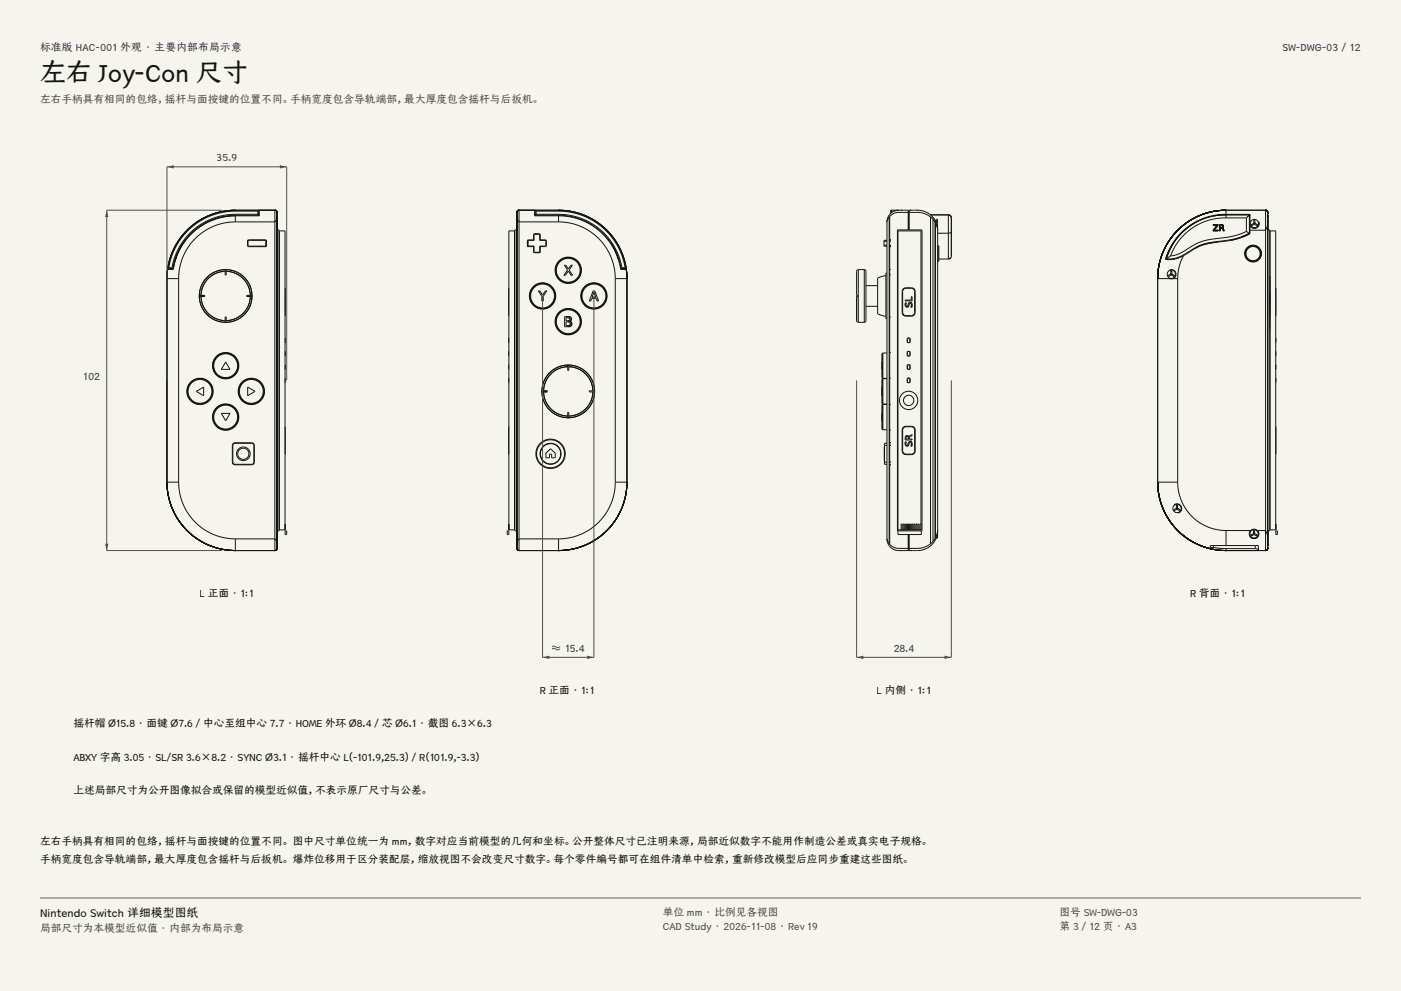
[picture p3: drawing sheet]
<svg xmlns="http://www.w3.org/2000/svg" width="420mm" height="297mm" viewBox="0 0 420 297" stroke-linecap="round" stroke-linejoin="round" font-family="sans-serif">
<g fill="#f5f4ed">
<path d="M0 0h420v297h-420z"/>
<path d="M12 12h396v275h-396z"/>
</g>
<g fill="none" stroke="#141413" stroke-width=".3">
<path d="M52.5 77.6l.1 .2M52.6 77.8h.1M52.7 77.6h.1M54.8 72.9l-1.5 2.7-.6 2M56.2 68.9h-.1M56.2 68.8v.1M65.8 63.5h.1M66 63.5a20.5 20.5 0 0 0-15.9 19.8M66 63.5a20.5 20.5 0 0 0-15.9 19.9M66 63.5h.1M66.1 63.5h-.3M70.3 63h.3"/>
<path d="M70.3 63l-4.3 .5M70.4 63h-.1M70.4 63h.2M70.4 63l-4.4 .5M70.4 63h.1M70.6 63a20.5 20.5 0 0 0-20.3 17.5M70.6 64.5a19 19 0 0 0-18.8 16M70.6 66.5a17 17 0 0 0-17 17M70.6 64.7a18.8 18.8 0 0 0-18.7 16M70.6 63.3a20.2 20.2 0 0 0-20 16.9M70.6 64.2a19.3 19.3 0 0 0-19 16M70.6 63v.3"/>
<path d="M70.6 64.2v.3M70.6 64.5v.2M70.6 63h11.8M70.6 66.5h11.7M70.6 63.3h6.7M70.6 64.2h6.7M70.6 64.7v1.8M74.3 72l5.4-.1 .2 .3v1.5l-.3 .2h-5.2l-.2-.3zM77.3 63.3l.3-.3v1.7M77.3 64.2l.3 .3h-7M77.3 63.3v.9M77.4 73.8l-.2 .1"/>
<path d="M77.5 64.5l-.2 .2M77.6 64.4l.1 .1M77.6 64.3h.1M77.7 63v1.7h-7.1M77.9 73.8l-.4 .1M79.4 73.8l.3 .1M79.7 73.7h.1M79.8 72.3l-.3-.3h-4.9l-.2 .3 .1 1.4 5 .1M79.8 73.5l-.3 .3M79.8 71.9v1.8M79.8 73.7v.1M82.3 66.5l.1 .1"/>
<path d="M82.4 63l.5 .2 .2 .4M82.4 66.6l.6-1.1v-.8v98.6M82.4 63h.1M82.4 63l-.1 3.5M82.4 63l.5 .2 .1 .5M82.4 66.6v94.8M83 64l.1 99.7M83 63.7h.1M83.1 63.6v.2M83.1 63.6h.1M83.1 63.6v100.8M83.1 68.9h.6v90.2h-.6"/>
<path d="M83.8 69.2h1.7v89.6h-1.7zM152.6 69.2h1.7v89.6h-1.7zM154.9 64.2l.1 .5M154.9 64.3l.1 99.7M154.9 64.4v99.2M154.9 63.8l.1 .2M154.9 64.5v4.4h-.5v90.2h.5M154.9 63.6v100.8M155 64.5v99M155 63.6v.1M155 64.7v98.6v-.8l.6-1.1M155 64.7v.8l.6 1.1"/>
<path d="M155.6 63h.1M155.6 63l-.5 .2-.2 .4M155.6 63l-.5 .2-.1 .4M155.6 63l.1 3.5M155.6 63l-.5 .2-.1 .5M155.6 63h11.9M155.6 66.6v94.8M155.7 66.5l-.1 .1M155.7 66.5h11.8M158.3 73.5l.2 .2h1.6M158.3 72.2l.2-.2h1.6v-1.7l1.6-.1 .1 1.8h1.7l.2 .2-.1 1.5h-1.8v1.7M158.3 71.9v1.8"/>
<path d="M158.3 73.7l-.2 .1M158.3 73.7h.1M158.7 73.7l-.4 .2M160 73.7l.1 .1M160.1 70.1h1.7l.2 1.8 1.8 .1v1.8l-1.8 .1-.2 1.8h-1.7l-.1-1.8-1.9-.1v-1.8l1.9-.1zM160.1 73.7l.1 1.9h1.4l.2-.2M160.3 63v1.7h7.2M160.3 64.3h.2M160.4 70v.1M160.4 70.1l.2 .1M160.5 64.4l-.2 .1M160.6 64.5l.1 .2"/>
<path d="M160.7 70l.3 .2M160.7 63.3l-.2-.3v1.7M160.7 64.2l-.2 .3h7M160.7 63.3h6.8M160.7 64.2h6.8M160.7 63.3v.9M161.7 75.6v.1M161.8 70.8h.2M161.8 75.4l.1 .3M161.8 70.6h.2M167.5 66.5a17 17 0 0 1 17 17M167.5 63h.2"/>
<path d="M167.5 63h.1M167.5 64.7a19 19 0 0 1 18.7 16h1.6M167.5 63a20.5 20.5 0 0 1 20.2 17.5M167.5 64.5a19 19 0 0 1 18.7 16M167.5 64.5v.2M167.5 63.3a20.2 20.2 0 0 1 19.9 16.9M167.5 64.2a19.3 19.3 0 0 1 18.9 16M167.5 63v.3M167.5 64.2v.3M167.5 64.7v1.8M167.6 63h.1M167.6 63l4.4 .5"/>
<path d="M167.7 63l4.3 .5M169.2 79.5h.4l.8 1.1 .7-1.1h.5l-1 1.4 1.1 1.6h-.5l-.8-1.3-.9 1.3h-.5l1.1-1.6zM172 63.5h.1M172 63.5a20.5 20.5 0 0 1 16 19.8M172 63.5a20.5 20.5 0 0 1 16 19.9M181.8 68.8v.1M181.8 68.9h.1M183.2 72.9l1.5 2.7 .7 2M185.4 77.6h-.1M185.4 77.8h.1M185.5 77.6l-.1 .2M265 73.5v.3h.9"/>
<path d="M265 72.3v1.2M265 73.5h.9M265 72.3h.9M265.9 72h-.9v.3M266.4 64.7h.1M266.4 64.6h.1M266.6 65.1l-.7 1.5M266.6 65.1v97.8M266.6 64.4v.1M266.7 64.3h.1M266.7 64.9l-.1 .2M266.7 73.9h.4"/>
<path d="M266.7 71.9h.4M266.7 64.9v98.2M266.7 73.6h.4M266.7 72.2h.4M266.8 64.2h.1M267 63.3v.7M267 63.9h.1M267.3 63l-.3 .3M267.3 63h2.1M267.3 63v.7M267.4 63.6l-.2 .2M267.7 63.5h-.1"/>
<path d="M268.4 63.1l-.3 .1M268.6 63.1h.1M269 68.9h7.4v90.2h-7.4zM269.2 69.2h6.9v89.6h-6.9zM269.4 63h.7M269.4 63a3.5 3.5 0 0 0-3.5 3.5v95M269.4 63l-.7 .1M270.1 63h.4M270.5 63h1.8v5.9M272.3 63.6h-1.9a4 4 0 0 0-3.7 1.3M272.3 63.6v-.5h.2v.5M272.3 63.6v5.3"/>
<path d="M272.3 63.6h.2M272.5 63.6a8.7 8.7 0 0 1 6.1 1.2l.4 .3M272.8 63h.3M272.8 63h-.3v5.9M273.1 63h1.7M274.8 63h.3M275.1 63a6 6 0 0 1 6 6v90M278.8 64.2h.1M279 64.4h.1M279 64.4h5.3M279 65.1l.7 .7M279 65.1v97.8"/>
<path d="M279.1 64.5v.1M279.3 64.7h.1M279.5 64.9h.1M279.6 65h.1M279.6 65.1h.1M279.7 65.1l.1 .1M279.7 65.8l.6 .9M279.7 65.8v96.4M279.8 65.3h.1M279.9 65.5h.1M280 65.5l.1 .2M280.2 65.8v.1"/>
<path d="M280.3 65.9l.1 .3M280.3 66.7l.2 .2M280.3 66.7v94.6M280.4 66.2h.1M280.4 66.2l.3 .1M280.5 66.9l.6 2.2M280.5 66.9v94.2M280.5 66.3v.2M280.6 66.6l.1 .4M280.7 66.8v-1.1h.4v2.5M280.8 67h.1M281 67.8h.1"/>
<path d="M281 68.2l.1 .1M281.1 68.2v.1M281.1 68.4h.1M281.1 68.5h.1M281.1 68.6h.1M281.1 69.9h3.2M281.1 73.6h.1M281.1 78.3h.1M281.2 73.6a3.2 3.2 0 0 1 .3 2.4v.5a2.08 2.08 0 0 1-.3 1.8M281.2 73.6v4.7M281.5 77.6h2.8M284.3 64.4l.6 .3 .3 .6"/>
<path d="M284.3 64.4h.1M284.3 69.9v7.7M284.3 64.4a.9 .9 0 0 1 .9 .9M284.3 64.4v5.5M285.1 77.1l-.8 .5M285.2 69.4l-.2 .3-.7 .2M285.2 65.3h.1M285.2 65.3v11.4M285.2 69.4v7.3M285.2 76.7l-.1 .4M285.2 65.3v4.1M349.5 77.5l.1 .3"/>
<path d="M349.5 77.5v.2M349.5 77.5h.1M349.5 77.7h.1M349.6 77.8h.1M349.7 77.6l-.1 .2M349.9 77.8h.1M350 77.8h.1M350 77.6v.2M350.1 77.8h.1M350.2 77.2l-.1 .1M350.3 77.8h.1M350.3 77.1l-.1 .1"/>
<path d="M350.5 77.8h-.1M350.5 77h.1M350.7 77.8h-.1M350.7 77.8h.1M350.9 76.7l-1.2 .9M350.9 77.8h-.1M350.9 77.8h.1M351.1 77.8h.1M351.2 77.8h-.1M351.3 71.1h.1M351.3 71h.1M351.3 77.8h.1"/>
<path d="M351.3 70.9h.1M351.4 70.9h.1M351.8 72.9l-1.1 1.8-1.2 2.9M352.1 70l-1.5 1.9-1.3 2.3M352.2 77.6l-.6 .1M353.2 68.9h.1M353.4 77.3l-.3 .1M353.4 77.3h.1M353.5 77.2h.1M353.6 77.2h.1M353.7 77.1h.1M353.9 77h.1"/>
<path d="M354.2 76.9l-.2 .1M354.2 76.9h.1M354.3 76.8v.1M354.8 76.6l-1.2 2.9-.5 4M354.8 76.6l-2.7 1-2.5 .2M354.8 76.6l-.2 .1M357.9 67a18.6 18.6 0 0 0-8.4 10.5M360.4 64.3l2.2-.7-4.6 1.8M363 63.5h.1M363.7 67.3h1.5l-1.2 1.7h1.2v.2h-1.5l1.2-1.7h-1.2zM365.2 72.5a15.1 15.1 0 0 0-7.1 2M365.6 67.3h.5a.53 .53 0 0 1 .7 .4 .53 .53 0 0 1-.3 .6l.5 .9h-.2l-.4-.6-.3-.2h-.3v.8h-.2z"/>
<path d="M365.8 67.5l.6 .1v.5l-.6 .1zM366.7 63h.1M366.8 63h.1M367.3 63h.1M367.3 63a20.5 20.5 0 0 0-20.2 20.3M367.4 63h.2M367.4 63a20.5 20.5 0 0 0-20.3 20.3M367.4 63h12M367.4 63a20.5 20.5 0 0 0-20.3 20.5M367.5 65.3a17.5 17.5 0 0 0-16.6 11.4M367.5 64.4h7.1M367.6 63a20.5 20.5 0 0 0-20.5 20.5"/>
<path d="M367.6 64.2a18.6 18.6 0 0 0-18.1 13.3M367.6 64.4l-3.7 .3M367.6 64.4a18.4 18.4 0 0 0-17.9 13.2M367.6 64.2v.2M367.6 64.4v.9M367.6 64.2h6.9M367.6 63h-.5M367.6 63v1.2M367.6 65.3h6.1M368.9 71.8h.9M368.9 71.8h.1M370.1 71.6v.2"/>
<path d="M370.1 71.6h.1M373.1 70.6v.2M373.1 75.7h.2M373.2 75.4l.1 .2M373.2 70.6v.2M373.2 75.4h.1M373.3 75.7h.1M373.7 69.4l.9 .5M373.7 69.4a28.2 28.2 0 0 1-10.6 2.3 17.2 17.2 0 0 0-8.3 3.7l-1.8 .8-2.1 .5M373.7 65.3v4.1M374 70.2h.4M374.3 70h.3"/>
<path d="M374.5 64.2l.2 .2M374.5 64.2l-.1 .2h.3M374.6 64.4l-.7 .6M374.6 64.4l-.9 .9M374.6 69.9a25.6 25.6 0 0 1-11.2 2.7 16.6 16.6 0 0 0-8.3 3.6l-2.4 1.1-3 .3M374.6 69.9l-2.4 1.1M374.6 64.4v5.5M374.6 65h.1M374.6 70.1a33.9 33.9 0 0 1-12 2.8 15.1 15.1 0 0 0-6.8 3.1l-1 .6M374.6 70.1l-3 1.3-2.6 .6M374.7 64.4v.2M374.7 64.5l-.1 .2"/>
<path d="M374.7 64.4h.1M374.7 69l-.1 1.1M374.7 67.5v1.5M374.7 64.4v2.2M374.7 66.6v.9M374.7 69h4.6M374.7 66.6h.2M374.9 73.7h.1M374.9 73.7v.1M375.1 67.4l.9-.6 .2 .3-.9 .6zM375.3 67.3l.1 .3M375.9 66h.3v1h-.3z"/>
<path d="M376.1 66.8l.9 .6-.2 .3-.9-.6zM376.7 73.7h-.4M376.8 67.3l-.1 .3M376.9 73.8l-.2 .1M377.2 66.6h.2M377.4 66.6a1.42 1.42 0 0 1-.9 1.7 1.42 1.42 0 0 1-1.8-.8M378.1 75.2v1.6M379.3 69l.1 .1M379.4 63l.5 .2 .2 .4M379.4 63h.1M379.4 63l-.1 6M379.4 69.1v89.8"/>
<path d="M379.4 63l.5 .2 .2 .5M380 64.8v2.6l-.6 1.7M380 63.9l.1 .3M380.1 63.6v.1M380.1 63.6v.4v-.3M380.1 64.2v99.3v-4.4h.6v-90.2h-.6M380.1 64.2v99.6M380.8 69.2h1.7v89.6h-1.7zM50.1 83.3v.2M50.1 83.4v.1M50.1 83.5v61M50.1 83.5h3.5"/>
<path d="M50.2 80.9l-.1 2.3M50.2 80.7h.1M50.2 80.7h1.7M50.2 80.7l-.1 2.6M50.2 80.7l-.1 2.8M50.3 80.5l-.2 3M50.3 80.5h1.5M50.3 80.5l-.1 .2M50.6 80.2l-.3 .3M50.6 80.2h1M51.6 80.2l.2 .3M51.6 80.5l-.1 .2"/>
<path d="M53.6 83.5v61M59.8 88.5h.5M59.8 88.9h.5M59.8 88.5v.4M59.8 88.5h1.6M59.8 88.9h1.6M60.3 88.9a7.4 7.4 0 0 0 7.2 7.2M60.3 88.5h1.1M60.3 88.9h1.1M61.4 88.5v.4M67.5 81.3v-.5h.3v.5M67.5 96.1v.5h.3v-.5"/>
<path d="M67.5 81.3v.4a.4 .4 0 0 0-.1 .4 .4 .4 0 0 0 .3 .3 .4 .4 0 0 0 .2-.3 .4 .4 0 0 0-.1-.4v-.4M67.5 81.3a7.4 7.4 0 0 0-7.2 7.2M67.5 96.1v-.4a.4 .4 0 0 1-.1-.4 .4 .4 0 0 1 .3-.3 .4 .4 0 0 1 .2 .3 .4 .4 0 0 1-.1 .4v.4M67.5 81.3h.1M67.5 96.1h.1M67.8 81.3a7.4 7.4 0 0 1 7.2 7.2M67.8 81.3h.1M67.8 96.1h.1M75 88.5h-1v.4h1M75 88.9a7.4 7.4 0 0 1-7.2 7.2M75 88.5h.1M75 88.9h.1"/>
<path d="M75 88.5h.5v.2M75.5 88.7v.2h-.5M85.5 86.4v1M85.5 93.6h.1M85.5 87.4h.1M85.5 93.6v1M85.5 87.4v6.2M152.5 93.6v1M152.5 86.4v1M152.5 94.6h.1M152.5 86.4h.1M152.5 93.6h.1"/>
<path d="M152.5 87.4h.1M161.4 87.2h.4l.9 1.2 .8-1.2h.4l-1 1.6v1.4h-.5v-1.4zM169.3 94.9h1a.74 .74 0 0 1 1 .4 .74 .74 0 0 1-.5 1 .85 .85 0 0 1 .6 1 .85 .85 0 0 1-1 .6h-1.1zM169.7 96.5h.6a.57 .57 0 0 1 .7 .5 .57 .57 0 0 1-.7 .6h-.6zM169.7 95.2l1 .1 .1 .6-1.1 .2zM177.8 87.2h.5l1.1 3h-.4l-.3-.8h-1.3l-.3 .8h-.4zM178.1 87.6l.5 1.5h-1.1zM184.5 83.5h3.5M184.5 83.5v61M186.2 80.5h1.5M186.4 80.5l.1 .2M186.4 80.2l-.2 .3"/>
<path d="M186.4 80.2h1M187.4 80.2l.3 .3M187.7 80.5l.1 .2M187.7 80.5l.3 3M187.8 80.7l.1 2.8M187.8 80.7h.1M187.8 80.7l.2 2.6M187.9 83.5v61M188 83.3v.2M188 83.4v.1M188 83.5v61M256.8 81.3v7.2h.4v.4h-.4v7.2"/>
<path d="M256.8 96.1l.4 .5M256.8 81.3h.1M256.8 96.1h.1M257 88.5v.4M257.2 80.8l-.4 .5M257.2 80.8h.1M257.2 96.6h.1M257.3 80.8v15.8M257.3 80.8h1.8M257.3 96.6h1.8M257.3 80.8h-.1M259.1 80.8a1.21 1.21 0 0 1 .5 1.6v7.1a26.5 26.5 0 0 1-.2 7l-.3 .1"/>
<path d="M259.1 80.8v15.8M259.6 91.8h3.5M259.6 85.6h3.5M265.6 82.6l-1.3 .3a1.18 1.18 0 0 0-1.2 1.7v8.2a1.18 1.18 0 0 0 1.2 1.7l1.3 .3M265.9 81.9h-.3v13.6h.3M266.7 80.7h.4M266.7 82.3h.4M266.7 95h.4M270.8 86.6l.8-.4 1.9 .1 .8 .8 .1 6.5-.2 .6-.7 .5h-2.2l-.8-.8v-6.6zM270.9 86.7l.7-.3h1.9l.7 .7v6.5l-.3 .7-.4 .3h-2.2l-.7-.7v-6.5zM271.3 91.4a.59 .59 0 0 0 .3 .6 .59 .59 0 0 0 .7-.1M271.3 91.3v.1"/>
<path d="M271.4 91.1l-.1 .3M271.4 91.1l-.1 .1M271.4 89.9h1.8v-1h.2v1.3h-2zM271.4 91v.1M271.4 90.8h.3M271.4 90.8v.3M271.4 90.8v.1M271.6 91.3v.4M271.6 91.3v.1M271.6 91.2v.1M271.6 91.1v.2M271.6 91.1h.1"/>
<path d="M271.6 91.6v.1M271.6 91v.1M271.6 91.7l.3 .1M271.6 91.7h.1M271.7 90.8l-.1 .3M271.7 90.8h.1M271.9 91.8h.1M272 91.8h.1M272.1 91.7l-.2 .1M272.1 92.1h.1M272.2 91.6l-.1 .1M272.2 91.5h.1"/>
<path d="M272.2 91.2l-.1 .5M272.3 91.1v.1M272.3 91.9l-.1 .1M272.4 91.8l-.1 .1M272.5 91.5l-.2 .4M272.5 91.5l-.1 .1M272.5 91.3v.2M272.5 91.2v.1M272.6 91l-.1 .3M272.6 91v.1M272.7 91h-.1M272.7 90.6l-.2 .1"/>
<path d="M272.9 90.9l-.3 .1M272.9 90.9l.3 .2M272.9 90.9h-.1M272.9 90.9h.1M273.1 92.1h.2M273.1 92v.1M273.1 91l.1 .1M273.1 90.7l.2 .1M273.2 91.1v.3M273.2 91.1h.1M273.2 91.7l-.1 .4M273.2 91.7v.2"/>
<path d="M273.2 91.7h.1M273.2 91.3v.1M273.2 91.4v.3M273.2 91.4v.1M273.3 90.8l.2 .6M273.3 90.8a.61 .61 0 0 0-.7-.1 .61 .61 0 0 0-.4 .5M273.4 92l-.1 .1M273.4 91.7l-.1 .4M273.4 91.7v.1M273.5 91.6l-.1 .1M273.5 91.4h.1M273.5 91.4l-.1 .3"/>
<path d="M347.1 83.3v.2M347.1 83.3h.1M347.1 83.5h3.5M347.1 83.5v61.2M347.2 80.9l-.1 1.7M347.2 80.7h.1M347.2 80.7l-.1 2.6M350.2 82.6l.9-.6 .2 .3-.9 .6zM350.6 83.5h.1M350.6 83.3v.2M350.8 81a1.16 1.16 0 0 1 1.7 .9l-.1 .9-.7 .7M351 81.4h.3"/>
<path d="M351 81.2h.3v1h-.3zM351.2 82l.9 .6-.2 .3-.9-.6zM351.7 83.5h-1.1M351.7 83.5h1.4M351.9 82.5l-.1 .3M353.1 83.5v61M380.8 87.7l-.1 10.9M380.8 82.8l-.1 11.6M382.5 86.4v1M382.5 93.6h.1M382.5 87.4h.1M382.5 93.6v1"/>
<path d="M382.5 87.4v6.2M58.9 117.3l2.2-1.3v2.6zM67.7 108.5l1.3 2.2h-2.6zM74.3 116l2.2 1.3-2.2 1.3zM85.5 101.3v.1M85.5 105.3v.1M85.5 109.3v.1M85.5 113.3v.1M85.5 102.6h.1M85.5 101.4h.1M85.5 106.6h.1M85.5 105.4h.1"/>
<path d="M85.5 110.6h.1M85.5 109.4h.1M85.5 114.6h.1M85.5 113.4h.1M85.5 102.6v.1M85.5 106.6v.1M85.5 110.6v.1M85.5 114.6v.1M85.5 101.4v1.2M85.5 105.4v1.2M85.5 109.4v1.2M85.5 113.4v1.2"/>
<path d="M152.5 102.6v.1M152.5 101.3v.1M152.5 106.6v.1M152.5 105.3v.1M152.5 110.6v.1M152.5 109.3v.1M152.5 114.6v.1M152.5 113.3v.1M152.5 110.7h.1M152.5 102.7h.1M152.5 101.3h.1M152.5 106.7h.1"/>
<path d="M152.5 105.3h.1M152.5 109.3h.1M152.5 114.7h.1M152.5 113.3h.1M152.5 102.6h.1M152.5 101.4h.1M152.5 106.6h.1M152.5 105.4h.1M152.5 110.6h.1M152.5 109.4h.1M152.5 114.6h.1M152.5 113.4h.1"/>
<path d="M162.5 117.1h.5M162.5 117.5h.5M162.5 117.1v.4M162.5 117.1h1.6M162.5 117.5h1.6M163 117.1h1.1M163 117.5h1.1M163 117.5a7.4 7.4 0 0 0 7.2 7.2M164.1 117.1v.4M170.2 109.9v-.5h.3v.5M170.2 109.9v.4a.4 .4 0 0 0-.1 .4 .4 .4 0 0 0 .3 .3 .4 .4 0 0 0 .2-.3 .4 .4 0 0 0-.1-.4v-.4M170.2 109.9a7.4 7.4 0 0 0-7.2 7.2"/>
<path d="M170.2 109.9h.1M170.5 109.9a7.4 7.4 0 0 1 7.2 7.2M170.5 109.9h.1M177.7 117.1h-1v.4h1M177.7 117.5a7.4 7.4 0 0 1-7.2 7.2M177.7 117.1h.1M177.7 117.5h.1M177.7 117.1h.5v.2M178.2 117.3v.2h-.5M264.4 110.7h.1M264.4 108.5h.1M264.4 108.5v2.2"/>
<path d="M264.4 116v2.6M264.4 116h.1M264.4 118.6h.1M264.4 117.3h.1M264.5 106v7.2M264.5 113.7v7.2M264.5 113.2l.2 .2M264.7 105.8v7.6M264.7 113.5v7.6M264.7 105.8l-.2 .2M264.7 113.5l-.2 .2M264.7 113.4h1.2"/>
<path d="M264.7 105.8h1.2M264.7 113.5h1.2M266.7 113.3h.4M266.7 105.6h.4M272 101.4h.8v1.2h-.8zM272 105.4h.8v1.2h-.8zM272 109.4h.8v1.2h-.8zM272 113.4h.8v1.2h-.8zM382.5 101.3v.1M382.5 105.3v.1M382.5 109.3v.1M382.5 113.3v.1"/>
<path d="M382.5 102.6h.1M382.5 101.4h.1M382.5 106.6h.1M382.5 105.4h.1M382.5 110.6h.1M382.5 109.4h.1M382.5 114.6h.1M382.5 113.4h.1M382.5 102.6v.1M382.5 106.6v.1M382.5 110.6v.1M382.5 114.6v.1"/>
<path d="M382.5 101.4v1.2M382.5 105.4v1.2M382.5 109.4v1.2M382.5 113.4v1.2M66.4 123.9h2.6l-1.3 2.2zM70 132.9l5.5-.2 .6 .3 .2 5.5-.4 .6-5.4 .2-.7-.3-.1-5.5zM70.1 133l5.4-.2 .5 .3 .1 5.4-.3 .5-5.3 .1-.6-.2-.1-5.4zM85.5 127.9v1M85.5 135.1h.1M85.5 128.9h.1M85.5 135.1v1M85.5 128.9v6.2"/>
<path d="M152.5 135.1v1M152.5 127.9v1M152.5 136.1h.1M152.5 127.9h.1M152.5 135.1h.1M152.5 128.9h.1M163.7 135.8l1.4-1.3 1.4 1.3v1.4h-1.1v-1.1h-.7v1.1h-1zM170.2 124.7v.5h.3v-.5M170.2 124.7v-.4a.4 .4 0 0 1-.1-.4 .4 .4 0 0 1 .3-.3 .4 .4 0 0 1 .2 .3 .4 .4 0 0 1-.1 .4v.4M170.2 124.7h.1M170.5 124.7h.1M264.4 123.9h.1"/>
<path d="M264.4 123.9v2.2M264.4 126.1h.1M264.5 121.4v7.2M264.5 120.9l.2 .2M264.5 128.6l.2 .2M264.7 121.2v7.6M264.7 121.2l-.2 .2M264.7 121.1h1.2M264.7 121.2h1.2M264.7 128.8h1.2M265.1 133.9v4.1zM265.2 138.5v.6h.7"/>
<path d="M265.2 133.5v5M265.2 138.5h.7M265.2 133.5h.7M265.9 132.8h-.7v.7M266.7 139.3h.4M266.7 132.7h.4M266.7 138.5h.4M266.7 133.5h.4M266.7 121.2h.4M266.7 128.9h.4M270.8 128.1l.8-.4 1.9 .1 .8 .8 .1 6.5-.2 .6-.7 .5h-2.2l-.8-.8v-6.6zM270.9 128.2l.7-.3h1.9l.7 .7v6.5l-.3 .7-.4 .3h-2.2l-.7-.7v-6.5z"/>
<path d="M271.3 133a.59 .59 0 0 0 .3 .7 .59 .59 0 0 0 .7-.1M271.3 133h.1M271.4 132.7l-.1 .3M271.4 132.7l-.1 .1M271.4 131.2v.7h2v-.3h-.8v-.3M271.4 131.2h.1M271.4 132.7h.1M271.4 132.4h.3M271.4 132.4v.3M271.4 132.4v.1M271.6 133v.3M271.6 133v.1"/>
<path d="M271.6 132.9v.1M271.6 132.7v.3M271.6 132.7v.1M271.6 131.2v.4h.7v-.4M271.6 131.2h.1M271.6 133.3h.1M271.6 131.1h.1M271.6 132.6v.1M271.6 133.3l.3 .2M271.6 133.3l.1 .1M271.7 130.9l-.1 .3M271.7 130.9l-.1 .1"/>
<path d="M271.7 132.4l-.1 .3M271.7 132.4v.1M271.9 133.5h.1M272 130.5l.3 .1M272 130.5l-.5 .2-.1 .5M272 130.8l.2 .1M272 130.8l-.3 .1M272 130.8h.1M272 130.8l-.2 .1M272 130.5h.1M272 133.4h.1M272.1 133.4l-.2 .1"/>
<path d="M272.1 133.7h.1M272.2 133.2l-.1 .2M272.2 133.1v.1M272.2 130.6h.1M272.2 130.9l.1 .3M272.2 130.9l.1 .1M272.2 132.9l-.1 .5M272.3 132.8v.1M272.3 130.6l.2 .3M272.3 133.6l-.1 .1M272.3 131.2h.1M272.4 133.5l-.1 .1"/>
<path d="M272.5 133.2l-.2 .4M272.5 133.2l-.1 .1M272.5 130.8v.1M272.5 130.8h.1M272.5 133v.2M272.5 132.9v.1M272.6 131.2v.1M272.6 131.1h.1M272.6 130.7l.8-.5v.3l-.8 .5M272.6 130.7l-.1 .2M272.6 130.7l-.1 .1M272.6 131v.3"/>
<path d="M272.6 131v.1M272.6 132.7l-.1 .3M272.6 132.7h.1M272.7 132.6l-.1 .1M272.7 130.6h.1M272.7 132.3l-.2 .1M272.7 130.9l-.1 .1M272.8 130.9h.1M272.9 132.6l-.3 .1M272.9 132.6l.3 .1M272.9 132.6h-.1M272.9 132.6h.1"/>
<path d="M273.1 133.7h.2M273.1 133.7h.1M273.1 132.7h.1M273.1 132.3l.2 .2M273.2 132.7v.4M273.2 132.7v.1M273.2 133.4l-.1 .3M273.2 133.4v.1M273.2 133.3v.1M273.2 133v.1M273.2 133.1v.3M273.2 133.1v.1"/>
<path d="M273.3 132.5l.2 .6M273.3 132.5a.61 .61 0 0 0-.7-.2 .61 .61 0 0 0-.4 .6M273.4 133.6l-.1 .1M273.4 133.4l-.1 .3M273.4 133.4v.1M273.5 133.3l-.1 .1M273.5 133v.1M273.5 133.1l-.1 .3M382.5 127.9v1M382.5 135.1h.1M382.5 128.9h.1M382.5 135.1v1"/>
<path d="M382.5 128.9v6.2M50.1 144.5v.2M50.1 144.5v.1M50.1 144.5a20.5 20.5 0 0 0 20.5 20.5M50.1 144.7a20.5 20.5 0 0 0 20.2 20.3M50.1 144.6a20.5 20.5 0 0 0 20.3 20.4M50.1 144.5h3.5M53.6 144.5a17 17 0 0 0 17 17M85.5 157v1.8M85.5 159.1h.5v1.1h-.5zM152.1 159.1h.4v1.1h-.4zM152.5 158.8h.1"/>
<path d="M152.5 157h.1M184.5 144.5a17 17 0 0 1-17 17M184.5 144.5h3.5M187.9 144.5a20.5 20.5 0 0 1-20.4 20.5M188 144.5v.2M188 144.5v.1M188 144.5a20.5 20.5 0 0 1-20.5 20.5M188 144.7a20.5 20.5 0 0 1-20.3 20.3M188 144.6a20.5 20.5 0 0 1-20.4 20.4M269.2 159.1v1.1h7v-1.1M270.2 157h.3v1.8h-.3zM270.8 157h.3v1.8h-.3z"/>
<path d="M271.4 157h.3v1.8h-.3zM272 157h.4v1.8h-.4zM272.7 157h.3v1.8h-.3zM273.3 157h.3v1.8h-.3zM273.9 157h.4v1.8h-.4zM274.6 157h.3v1.8h-.3zM275.2 157h.3v1.8h-.3zM276.1 157h-.3v1.8h.3M281 160h.1M281 159.8v.2M281.1 159.5v.5M281.1 159.4h.1"/>
<path d="M281.1 159.1h.1M281.1 159v.1M281.1 158.9l-.6 2.2M281.1 159a6.1 6.1 0 0 1-6.7 6M347.1 144.5v.2M347.1 144.5v.1M347.1 144.5a20.5 20.5 0 0 0 15.8 20M347.1 144.7h.1M347.1 144.5h6M347.1 144.7a20.5 20.5 0 0 0 20.3 20.3M347.1 144.7a20.5 20.5 0 0 0 16.6 19.9M347.1 144.6a20.5 20.5 0 0 0 15.8 19.9"/>
<path d="M347.1 144.7a20.5 20.5 0 0 0 15.8 19.8M347.1 144.7a20.5 20.5 0 0 0 20.2 20.3M351.9 152.8l.9-.6 .2 .3-.9 .6zM352 151.3a1.42 1.42 0 0 1 2.1 .4 1.42 1.42 0 0 1-.8 2M352 151.3l.1 .1M352.1 151.2l-.1 .1M352.7 151.6h.3M352.7 151.4h.3v1.1h-.3zM352.9 152.2l.9 .6-.2 .3-.9-.6zM353.1 144.5a14.5 14.5 0 0 0 14.5 14.5M353.2 153.6l.1 .1M353.4 153.7h-.1"/>
<path d="M353.6 152.7l-.1 .3M367.6 159h7.3M367.6 159v4.5M374.9 159l.9-.4 1.2 .4M374.9 159l-.4 1M375.8 159.2h.3M375.8 159h.3v1.1h-.3zM376 159.8l.9 .6-.2 .3-.9-.6zM377 159a1.42 1.42 0 0 1-.5 2.3 1.42 1.42 0 0 1-2-1.3M377 159h2.3M379.3 159l.1 6M379.4 158.9l.6 1.7 .1 2.3"/>
<path d="M379.4 158.9l-.1 .1M380.1 159.1v5.3M382.5 157v1.8M382.5 159.1h.5v1.1h-.5zM68 164.8l2.2 .2M70.3 165h.3M70.4 165h.2M70.6 165h11.8M70.6 161.5h11.7M70.6 161.5v3.5M82.3 161.5l.1 3.5M82.4 165h.1"/>
<path d="M82.4 161.4l.6 1.1v.8M82.4 161.4l-.1 .1M83 163.3l.1 .5M83 164l.1 .2M83 164.3l-.1 .5-.5 .2M83.1 164.4l-.3 .5-.4 .1M83.1 164.4l-.2 .4-.5 .2M83.1 163.5v-99v99.1M83.1 164.3v.1M154.9 164.2l.1 .2M154.9 164.4l.2 .4 .5 .2M155 164.3v.1"/>
<path d="M155 164.4l.1 .4 .5 .2M155 164.4l.2 .5 .4 .1M155 164.3h.1M155 164.3l.1 .5 .5 .2M155.6 165h.1M155.6 161.4l.1 .1M155.6 165h11.9M155.7 161.5l-.1 3.5M155.7 161.5h11.8M167.5 165h.2M167.5 165h.1M167.5 161.5v3.5"/>
<path d="M172.2 164.5h-.3M265.9 161.4l.7 1.5M265.9 161.5a3.5 3.5 0 0 0 3.5 3.5M265.9 161.5v.2M266.6 162.9l.1 .2M266.7 163.1a4 4 0 0 0 3.7 1.3h1.9M269.4 165h.4M269.8 165h.3M270.1 165h.4M270.5 165h.4M270.9 165h.3M271.2 165h1.1"/>
<path d="M272.2 165h.1M272.3 160.2v4.8M272.3 164.4v.5h.2v-.5M272.3 160.2v4.2M272.3 164.4h.2M272.5 160.2v4.8h.3M272.8 165h.3M273.1 165h.4M273.4 165h.1M273.5 165h.6M274.1 165h.3M279 162.9a7.3 7.3 0 0 1-6.1 1.5h-.4"/>
<path d="M279.7 162.2l-.7 .7M280.3 161.3l-.6 .9M280.5 161.1l-.2 .2M280.6 161.4h.1M280.6 161.3v.1M280.7 161.3h.1M280.7 161v.3M280.8 160.9v.1M280.8 160.8h.1M280.9 160.6h.1M280.9 160.5h.1M281 160.3h-.1"/>
<path d="M281.1 160v1.3h-.4M362.9 164.5l4.7 .5M362.9 164.5h.1M363.2 164.5l.5 .1M363.7 164.6l.1 .1M363.8 163.5h-.9v1M363.8 164.1l3.8 .3M363.8 164.1l-.9 .2M363.8 164.7l3.6 .3M363.8 163.5h12.5M363.8 163.5v.6M363.8 164.7h.1"/>
<path d="M367.3 165h12.1M367.3 165h.1M367.4 165h.2M367.6 164.4v.6M367.6 165h.1M367.6 164.4h8.7M375 160.4l.9-.6 .2 .3-.9 .6zM375.2 160.3l.1 .3M376.3 163.5h.9l.1 1.4M376.3 164.4l1 .5M376.3 163.5v.9M376.7 160.3l-.1 .3"/>
<path d="M377.3 164.9l-9.7 .1M379.4 165h.1M380 164.4h.1M380 163.2l.1 .6M380 164.1l.1 .2M380.1 164.4l-.3 .5-.4 .1M380.1 164.4h.1M380.1 164.4l-.2 .4-.5 .2M380.1 164.3l-.2 .5-.5 .2M380.1 164v.3M380.1 164.3v.1M380.1 163.8v.6"/>
<circle cx="375.7" cy="76" r="2.35"/>
<circle cx="375.7" cy="76" r="2.53"/>
<circle cx="375.7" cy="76" r="2.13"/>
<circle cx="376.1" cy="67" r="1.25"/>
<circle cx="67.7" cy="88.7" r="7.9"/>
<circle cx="162.7" cy="88.7" r="4"/>
<circle cx="162.7" cy="88.7" r="3.8"/>
<circle cx="162.7" cy="88.7" r="3.6"/>
<circle cx="170.4" cy="81" r="3.6"/>
<circle cx="170.4" cy="96.4" r="3.6"/>
<circle cx="170.4" cy="96.4" r="3.8"/>
<circle cx="170.4" cy="96.4" r="4"/>
<circle cx="170.4" cy="81" r="3.9"/>
<circle cx="170.4" cy="81" r="3.8"/>
<circle cx="178.1" cy="88.7" r="4"/>
<circle cx="178.1" cy="88.7" r="3.6"/>
<circle cx="178.1" cy="88.7" r="3.8"/>
<circle cx="351.2" cy="82.2" r="1.25"/>
<circle cx="60" cy="117.3" r="3.8"/>
<circle cx="60" cy="117.3" r="3.6"/>
<circle cx="60" cy="117.3" r="4"/>
<circle cx="67.7" cy="109.6" r="3.6"/>
<circle cx="67.7" cy="109.6" r="3.8"/>
<circle cx="67.7" cy="109.6" r="4"/>
<circle cx="75.4" cy="117.3" r="3.8"/>
<circle cx="75.4" cy="117.3" r="3.6"/>
<circle cx="75.4" cy="117.3" r="4"/>
<circle cx="170.4" cy="117.3" r="7.9"/>
<circle cx="272.4" cy="120" r="2.75"/>
<circle cx="272.4" cy="120" r="1.55"/>
<circle cx="67.7" cy="125" r="3.6"/>
<circle cx="67.7" cy="125" r="4"/>
<circle cx="67.7" cy="125" r="3.8"/>
<circle cx="73" cy="136" r="2.05"/>
<circle cx="73" cy="136" r="1.68"/>
<circle cx="165.1" cy="136" r="3.2"/>
<circle cx="165.1" cy="136" r="4.2"/>
<circle cx="165.1" cy="136" r="4.4"/>
<circle cx="165.1" cy="136" r="3"/>
<circle cx="352.9" cy="152.4" r="1.25"/>
<circle cx="376" cy="160" r="1.25"/>
</g>
<path d="M50.1 114v-64h35.9v64" fill="none" stroke="#504e49" stroke-width=".3"/>
<g fill="#504e49">
<path d="M50.1 50l2-.5v1z"/>
<path d="M83.9 49.5l2.1 .5-2.1 .5z"/>
</g>
<path d="M66.6 63h-34.6v102h34.6" fill="none" stroke="#504e49" stroke-width=".3"/>
<g fill="#504e49">
<path d="M32 63l.5 2h-1z"/>
<path d="M31.5 163h1l-.5 2z"/>
</g>
<path d="M162.7 88.7v108.3h15.4v-108.3" fill="none" stroke="#504e49" stroke-width=".3"/>
<g fill="#504e49">
<path d="M162.7 197l2-.5v1z"/>
<path d="M176 196.5l2.1 .5-2.1 .5z"/>
</g>
<path d="M256.8 114v83h28.4v-83" fill="none" stroke="#504e49" stroke-width=".3"/>
<g fill="#504e49">
<path d="M256.8 197l2-.5v1z"/>
<path d="M283.2 196.5l2 .5-2 .5z"/>
</g>
<path d="M12 269.3h396zM12 269h396v.3h-396z" fill-rule="evenodd" fill="#504e49"/>
<text font-size="7.8" fill="#141413" x="12" y="24.7">左右 Joy-Con 尺寸</text>
<text font-size="3.5" fill="#141413" x="12" y="274.9">Nintendo Switch 详细模型图纸</text>
<g font-size="3.2" fill="#1b365d">
<text x="12" y="15.3">标准版 HAC-001 外观 · 主要内部布局示意</text>
<text x="384.4" y="15.3">SW-DWG-03 / 12</text>
<text x="65" y="48.4">35.9</text>
<text x="25.1" y="114">102</text>
<text x="165.4" y="195.4">≈ 15.4</text>
<text x="267.9" y="195.4">28.4</text>
</g>
<g font-size="3.2" fill="#504e49">
<text x="12" y="30.9">左右手柄具有相同的包络，摇杆与面按键的位置不同。手柄宽度包含导轨端部，最大厚度包含摇杆与后扳机。</text>
<text x="198.7" y="274.5">单位 mm · 比例见各视图</text>
<text x="317.6" y="274.5">图号 SW-DWG-03</text>
<text x="12" y="279.3">局部尺寸为本模型近似值 · 内部为布局示意</text>
<text x="198.7" y="278.8">CAD Study · 2026-11-08 · Rev 19</text>
<text x="317.6" y="278.8">第 3 / 12 页 · A3</text>
</g>
<g font-size="3.2" fill="#141413">
<text x="59.9" y="179">L 正面 · 1:1</text>
<text x="356.8" y="179">R 背面 · 1:1</text>
<text x="161.8" y="208">R 正面 · 1:1</text>
<text x="262.9" y="208">L 内侧 · 1:1</text>
<text x="22" y="218">摇杆帽 Ø15.8 · 面键 Ø7.6 / 中心至组中心 7.7 · HOME 外环 Ø8.4 / 芯 Ø6.1 · 截图 6.3×6.3</text>
<text x="22" y="228">ABXY 字高 3.05 · SL/SR 3.6×8.2 · SYNC Ø3.1 · 摇杆中心 L(-101.9,25.3) / R(101.9,-3.3)</text>
<text x="22" y="238">上述局部尺寸为公开图像拟合或保留的模型近似值，不表示原厂尺寸与公差。</text>
<text x="12" y="253.3">左右手柄具有相同的包络，摇杆与面按键的位置不同。 图中尺寸单位统一为 mm，数字对应当前模型的几何和坐标。公开整体尺寸已注明来源，局部近似数字不能用作制造公差或真实电子规格。</text>
<text x="12" y="258.6">手柄宽度包含导轨端部，最大厚度包含摇杆与后扳机。 爆炸位移用于区分装配层，缩放视图不会改变尺寸数字。每个零件编号都可在组件清单中检索，重新修改模型后应同步重建这些图纸。</text>
</g>
</svg>
